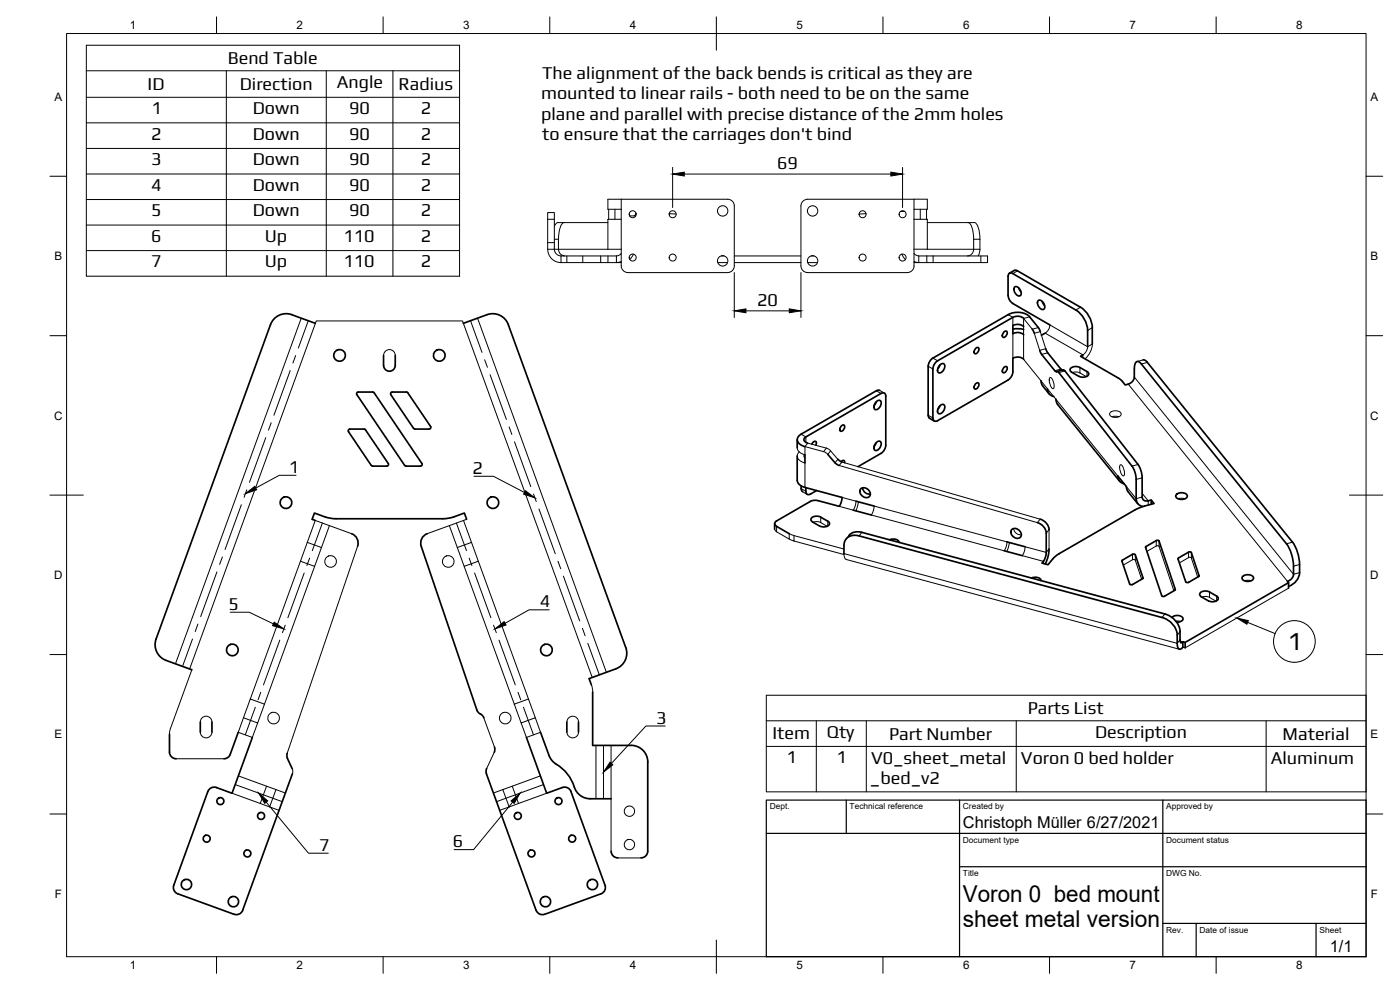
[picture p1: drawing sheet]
<svg xmlns="http://www.w3.org/2000/svg" width="420mm" height="297mm" viewBox="0 0 420 297" stroke-linecap="round" stroke-linejoin="round" font-family="sans-serif">
<!-- layer: Visible -->
<g fill="none" stroke="#000" stroke-width=".3">
<path d="M164.4 63.8h2v11h-2zM164.4 74.8a4 4 0 0 0 4 4h18M166.4 74.8a2 2 0 0 0 2 2M168.4 76.8h16.6v2l1.4-.3M169.3 66.8a3.2 3.2 0 0 0-1.5 3l-.1 1a9.9 9.9 0 0 0 .2 5 1.85 1.85 0 0 0 1.6 1M182.4 66.8h-14.9l-.6 .3-.5 .8M182.7 62.8v3M184.6 62.8v3M186.4 76.1l-.6 .5-.8 .2M188.9 64.8h1.9M188.9 64.8h.1M190.1 76.2l-1.1 1.6"/>
<path d="M190.9 63.9l-.6 .9M200.8 64.1l2.1 .1M215.4 78.8h2.9M216.5 76.8h.8M220.4 61.8v18a2 2 0 0 1-2 2h-30M220.4 78.8h20M220.4 76.8h20M220.4 61.8a2 2 0 0 0-2-2h-36v3h4v3h-4v9h4v5a2 2 0 0 0 2 2M240.4 61.8a2 2 0 0 1 2-2h35.9v3h-4v3h4v9h-4v5a1.96 1.96 0 0 1-2 2M240.4 61.8v18a2 2 0 0 0 2 2h29.9M242.4 78.8h2.9M243.5 76.8h.8"/>
<path d="M259.9 64.1l-2.1 .1M270.7 76.2l1.1 1.7M271.4 63.4l-1.2 .1M274.3 78.5l1.4 .3v-2h20.7v2h-22.1M274.3 76.1l.7 .5 .7 .2M276.2 62.8v3M278.1 62.8v3M278.3 66.8h14.1a3.2 3.2 0 0 1 1.6 3l.1 5.4-.5 1.6M290.5 66.8a3.2 3.2 0 0 1 1.6 3l.1 1a9.8 9.8 0 0 1-.2 5 1.85 1.85 0 0 1-1.7 1M94.7 97l.2-.7h43.9l.3 .7M307.2 95.6l2.6 3.2M307.2 98v2.4"/>
<path d="M310.4 100l1.6 5.1M312.2 99.5l1.6 5.1M315.1 97.5l-.4 1.4-1 1M115.1 106.6a1.75 1.75 0 0 1 1.8-1.7 1.75 1.75 0 0 1 1.7 1.7M264 117.1l1.4 .8M307.2 107.8l5.2 6.4M314.3 116.7l2.6 3.1M315 113.4l.2-.2a2.82 2.82 0 0 1 .9 3.4 3 3 0 0 1-1.1-3.2zM321.8 111.8l.9-.2a4.8 4.8 0 0 1 3.3 1.4M326.4 104l-.4 1.4-1 1.1M327.8 103.2l-.4 2.1-.8 1.3-1 1M343 108l-1.8 .5"/>
<path d="M239.3 134.4l.1 .5 .5 .7 1.7 .8M239.9 135.6l-.6 .9 .1 1 .7 .7 1.5 .7M241.4 136.4l-.1 .5 .3 .5M241.6 134l5.6 1.5 1.3 .8M242.4 133l5.6 1.4 1.3 .9M249.3 135.3l2.1 2.5M251.8 139.7l59.5 17.1M252.7 138.6l59.5 17.2M333.2 123.8a2.28 2.28 0 0 1 3.3 .3 1.51 1.51 0 0 1-2 1.1 1.05 1.05 0 0 1-1.2-.3 1.05 1.05 0 0 1-.1-1.1zM333.7 125.1l1.3-.2 .8 .2M336.2 139.5l.1-.1a2.82 2.82 0 0 1 .9 3.4 3 3 0 0 1-1-3.3zM94.6 156.2l10.9 3.9"/>
<path d="M140 155.8l-11.8 4.3M232.5 158.7l.6 .8M233.1 159.6l4.1 2.3 1.1 .4M240.8 147.5l1.5 .8M244.1 156.7l.9-.2a4.7 4.7 0 0 1 3.2 1.4M256.9 150.4l-.3 1.6-.5 1.1M257.6 150.6l-.7 2.7M262.3 151.8l-.2 1.4-.6 1.3M304.2 158.6a2.09 2.09 0 0 0 2.3 1.8M314.8 158.9v5.8M353.6 149.7l1.2-.2 .8 .2M92.2 162.7l4.3 1.6-2.1 5.6-4.2-1.5z"/>
<path d="M107.3 163.9l-21.1 62.2M137.2 164.3l4.3-1.6 2.1 5.7-4.3 1.5zM236.9 160.1l1.4 .6 15 4M238.3 162.3l15 4.1M253.3 166.1l.2 1.4 .4 .3 100 27M254.8 160.7l-.9 1M302.2 162.6l-.3 1.6-.5 1.1M302.9 162.8l-.7 2.7M307.6 164l-.2 1.5-.6 1.2M340.7 168.1l-.3-.2h-.5l-2.8 1.7M340.7 168.1l1.9 5.7M347 163.8l-2.8 1.6"/>
<path d="M347 163.8l.5-.1 .4 .3M347.9 164l4.4 13.3M353.9 168.9l2.8-1.6h.8l2 5.9M360.7 179.2l1-.2a4.8 4.8 0 0 1 3.2 1.4M373.4 174.3l1.3-.2 .8 .2M386.7 176.5l-31 17.9-.7-.2M352.9 186.3l1.4 .2M57.6 201l-6.4 17.5-.3 1.8M60.1 219.6a1.75 1.75 0 0 0 1.8 1.8 1.75 1.75 0 0 0 1.7-1.8M60.1 216.6a1.75 1.75 0 0 1 1.8-1.7 1.75 1.75 0 0 1 1.7 1.7M71.5 219.7l4.2 1.6M75.1 209.7l4.3 1.6-2.1 5.6-4.2-1.5z"/>
<path d="M144.1 214.2l.1 .1M145.2 215.4l3.2 8.8M154.3 211.3l4.3-1.6 2.1 5.7-4.3 1.5zM162.2 219.7l-4.2 1.6M170.1 219.6a1.75 1.75 0 0 0 1.8 1.8 1.75 1.75 0 0 0 1.7-1.8M170.1 216.6a1.75 1.75 0 0 1 1.8-1.7 1.75 1.75 0 0 1 1.7 1.7M177.5 205.5l.4 2.1M52.9 227.7h14.3M80 235.9l2.8 1-1.9 5.2-2.8-1zM87.7 230.6l.2 .7-.1 .8M148.3 225.7l-2.3 4.9M150.9 236.9l2.8-1 1.9 5.2-2.8 1z"/>
<path d="M183.4 239.7v15.7M185.4 257.4h7"/>
<circle cx="189.9" cy="64.3" r="1.05"/>
<circle cx="189.9" cy="77.3" r="1.05"/>
<circle cx="201.9" cy="64.3" r="1.05"/>
<circle cx="201.9" cy="77.3" r="1.05"/>
<circle cx="216.9" cy="78.3" r="1.56"/>
<circle cx="216.9" cy="63.3" r="1.56"/>
<circle cx="243.9" cy="78.3" r="1.56"/>
<circle cx="243.9" cy="63.3" r="1.56"/>
<circle cx="258.9" cy="64.3" r="1.05"/>
<circle cx="258.9" cy="77.3" r="1.05"/>
<circle cx="270.9" cy="77.3" r="1.05"/>
<circle cx="270.9" cy="64.3" r="1.05"/>
<circle cx="99.2" cy="168.5" r="1.75"/>
<circle cx="134.5" cy="168.5" r="1.75"/>
<circle cx="82.1" cy="215.5" r="1.75"/>
<circle cx="151.6" cy="215.5" r="1.75"/>
<circle cx="188.9" cy="253.4" r="1.56"/>
<circle cx="188.9" cy="243.4" r="1.56"/>
</g>
<g fill="none" stroke="#000" stroke-width=".51">
<path d="M87.6 94.4l7.1 2.6M87.6 94.4a5 5 0 0 0-6.4 3l-34.4 94.3a5 5 0 0 0 3 6.4l7.8 2.9M146.1 94.4l-7 2.6M146.1 94.4a5 5 0 0 1 6.5 3l35.2 96.9a5 5 0 0 1-3 6.4l-8 2.9 .7 1.9M301.3 99.7l.8-.3a1.21 1.21 0 0 1-1.1 1.8 1.05 1.05 0 0 1 .3-1.5zM302.9 82l1.7-.9 .8 .2 18.9 10.9a7.7 7.7 0 0 1 3.5 6.1M304 97.7v2.4M304 95.2l-22.6 13.1M304 97.7a2.93 2.93 0 0 1 3.2 .3M304 95.2a2.93 2.93 0 0 1 3.2 .3M304 98.8l1.6-.2 1.6 .3M304.5 86.1a1.73 1.73 0 0 1 1.9 2.3 .94 .94 0 0 1-.9 .4 .94 .94 0 0 1-.8-.8l-.4-1.2z"/>
<path d="M305.7 86.4l.7 1.1M309.8 98.8l.6 1.2M311.6 90.2a1.73 1.73 0 0 1 1.9 2.3 .94 .94 0 0 1-1 .3 .94 .94 0 0 1-.7-.7l-.4-1.3zM312.2 99.5l-.6-1.2-2.6-3.2a5.7 5.7 0 0 0-6.4-.7l-22.6 13-.7 .7-.5 .8-.2 1v14.7M312.8 90.5l.7 1.1M313.7 100l-1.2 .6M315.1 97.5l-11.1-6.4-.7-.7-.6-.9-.1-.9-.1-5.7a.88 .88 0 0 1 .5-.9 .88 .88 0 0 1 1 .1l18.9 10.9a7.7 7.7 0 0 1 3.5 6.1M326.4 99.1v4.9M327.8 98.3v4.9M115.1 106.6v3a1.75 1.75 0 0 0 1.8 1.8 1.75 1.75 0 0 0 1.7-1.8v-3M117.4 117.8l4.9-.1 6.9 10.2-.1 .7-4.6 .1-.4-.2-6.8-10.1zM264 117.1l-1 .1-22.6 13.1a1.85 1.85 0 0 0-1.1 2 1.85 1.85 0 0 0 1.7 1.5l.6 .2"/>
<path d="M280 110.7v14.7a.86 .86 0 0 0 .4 .9 .86 .86 0 0 0 1-.1M281.4 108.2l-1 1.1-.4 1.4M282.1 109.5l-.7 1.1M282.1 109.5a.8 .8 0 0 1 1.4 0 2.02 2.02 0 0 1-1.7 2.4 1.48 1.48 0 0 1 .3-2.4zM292.8 104.6l.8-.3a1.21 1.21 0 0 1-1.1 1.8 1.05 1.05 0 0 1 .3-1.5zM292.8 115.2l.8-.3a1.21 1.21 0 0 1-1.1 1.8 1.05 1.05 0 0 1 .3-1.5zM301.3 110.3l.8-.3a1.21 1.21 0 0 1-1.1 1.8 1.05 1.05 0 0 1 .3-1.5zM302.6 114l-21.2 12.2M304 107.5v4.1M304 111.5l-.4 1.4-1 1.1M304 107.5a2.93 2.93 0 0 1 3.2 .3M304 100.1a2.93 2.93 0 0 1 3.2 .3"/>
<path d="M312 105.1l.6 1.2 4 4.9 .6 .3M312.4 114.2l.3 1.2 2.2 2.8M313.8 104.6l.6 1.3 4.4 5.1M314.4 116.6a2.31 2.31 0 0 0 1.9 2.4M316.9 119.8l.5 1.5M317.2 111.5l.6 .3M317.8 111.8l22.2 28.5 .9 2.9 .1 6.4a2.35 2.35 0 0 0 2 2.4M319.6 111.3l21.9 28.1M319.6 111.3l-.5-.3-1.9 .5M321.3 110.5l1.3-.5a5 5 0 0 1 3.6 1.5 .75 .75 0 0 1 .5 .7 .75 .75 0 0 1-.5 .7l-.9 .3a5 5 0 0 1-3.7-1.5 .72 .72 0 0 1-.3-1.2zM325 106.5l-.7 .4 11.3 6.5 1.3 1.1M342.5 109.2l43.6 54"/>
<path d="M342.5 109.2l-.4-.5-.9-.2a2.22 2.22 0 0 0-.8 2.2v2.4l-.5 1.3-.8 .7-1.4 .4-.9-1M343 108l.7 .1 .6 .6M344.3 108.7l43.6 54a12.2 12.2 0 0 1 2.1 6.7M111.8 139.9h4.3M116.5 139.1v.5l-.4 .2M116.5 139.1l-6.9-10.3-4.9 .1-.1 .6 6.8 10.1 .4 .2M126.6 139.1v.5l-.4 .3-4.4-.1-.4-.2M126.6 139.1l-14.3-21.3-.4-.2-4.7 .2-.1 .6 14.3 21.2M239.2 136.8l.1 7.3a2.63 2.63 0 0 0 2.3 2.1l11.1 3.1-.4 1.9-.4 .7-6.4-1.7-1.9 .1-10.5 6M239.2 131.9v2.5M241.6 136.4v2.5M242.4 133a.98 .98 0 0 1-1.1-.7 .98 .98 0 0 1 .5-1.2l23.1-13.2a.83 .83 0 0 1 .9 1v14.7l-.2 .9-.5 .9-.7 .6-6.9 4"/>
<path d="M243.6 133.3a.73 .73 0 0 1 .5-.8 .73 .73 0 0 1 .9 .3l-.2 .8M248.4 136.3l2.5 2.8 1 .6M251.5 137.8l1.2 .8M252.4 138.5a.64 .64 0 0 1 1-.2l.1 .6M252.5 127.8l.8-.3a1.21 1.21 0 0 1-1.1 1.9 1.05 1.05 0 0 1 .3-1.6zM263 132.8l-.7 1.1M263 120.6l-.7 1.1M263 132.8a.8 .8 0 0 1 1.4 0 2.02 2.02 0 0 1-1.7 2.4 1.48 1.48 0 0 1 .3-2.4zM263 120.5a.8 .8 0 0 1 1.4 0 2.02 2.02 0 0 1-1.7 2.4 1.48 1.48 0 0 1 .3-2.4zM278.6 124.6l.2 .7 1.6 1M282.1 121.8l-.7 1.1M282.1 121.7a.8 .8 0 0 1 1.4 0 2.02 2.02 0 0 1-1.7 2.4 1.48 1.48 0 0 1 .3-2.4z"/>
<path d="M317.4 121.3l18.6 23M341.5 139.4l.8 1.5 .5 2.4M97.4 155.1l-3-1.2-.7 1.9 .9 .4M97.4 155l1.7 .5 1.7 .1h32.1l1.7-.1 1.7-.5M136.3 155.1l3.1-1.2 .6 1.9M232.5 157.1v1.6M233.1 157.9l3.8 2.2M233.1 156.3a.86 .86 0 0 0-.6 .8 .86 .86 0 0 0 .6 .8M240.4 145.8l.1 1.1 .4 .6M241.9 146.3l-.1 1.1a.86 .86 0 0 0 .5 .9 .86 .86 0 0 0 1-.1l1.8-1M246 157.8l1.5 .3a1.05 1.05 0 0 0 1.1-.3 1.05 1.05 0 0 0 .2-1.2l-.4-.2a4.8 4.8 0 0 0-3.6-1.5 1.05 1.05 0 0 0-1.1 .3 1.05 1.05 0 0 0-.2 1.1l2.5 1.5M256.1 153.1l5.4 1.4"/>
<path d="M256.9 150.4l5.4 1.4M258.3 146.6a1.82 1.82 0 0 1 2.2 .3 1.82 1.82 0 0 1 .4 2.1 1.82 1.82 0 0 1-2.2-.2 1.82 1.82 0 0 1-.4-2.2zM258.7 159.7l90.9 24.5a6.4 6.4 0 0 1 4.5 7.8l.3 .8 .6-.2M258.7 159.7l-2-.1-1.1 .4-.8 .7M258.9 146.4a2.09 2.09 0 0 0 2.3 1.9M303.7 158.9a1.82 1.82 0 0 1 2.1 .2 1.82 1.82 0 0 1 .4 2.1 1.82 1.82 0 0 1-2.1-.2 1.82 1.82 0 0 1-.4-2.1zM311.3 156.8l1.7 1a3.2 3.2 0 0 1 1 2.2v6.2l-.4 1.5-.9 1.3 1.8 .4 1.4-1.6M312.2 155.8l1.7 1a3.2 3.2 0 0 1 .9 2.1M335.5 142.8l2.5 3.1 .3 1.2 3.2 4.1M335.5 142.8a2.31 2.31 0 0 0 1.9 2.4M340.6 153l-22.7 13.1-2 1.6M342.8 143.4v5.7a1.28 1.28 0 0 0 1.8 1.2l.9-.3 .9 1.1-4 1.1-1.8 .8"/>
<path d="M345.5 150v1.3M353 148.4a2.28 2.28 0 0 1 3.3 .3 1.51 1.51 0 0 1-2 1.1 1.05 1.05 0 0 1-1.1-.3 1.05 1.05 0 0 1-.2-1.1zM105.5 160.1a2.99 2.99 0 0 1 1.8 3.8M128.2 160.1a2.99 2.99 0 0 0-1.8 3.8l16.7 49.2 .4 .6 .6 .5M253.3 166.1a4.9 4.9 0 0 1 1-4.8 3.8 3.8 0 0 1 3.5-.5l91 24.5a6.1 6.1 0 0 1 4.5 5.3v3l.5 1.2h.5l.7-.6v-1.6M266.9 162a2.15 2.15 0 0 1 2.9 .7M301.4 165.3l5.4 1.4M302.2 162.6l5.4 1.4M309.6 173.4a2.15 2.15 0 0 1 2.8 .8M314.8 164.7l-.2 2-.9 2.5M339.9 175.4h-.5l-.4-.2-2.3-6.9 3.5-2.1 .5 .3 2.3 6.9-3.1 2M343.9 164l-.1 .2 4.9 14.5 .7 .2 3.3-2-4.8-14.5-.4-.3-.5 .1-3.1 1.8"/>
<path d="M353.7 167.4l3-1.7h.8l2.4 7.2-3.2 1.8h-.8l-2.3-7zM360.5 179.1l2.1 1.2M360.5 179a.75 .75 0 0 1-.5-.7 .75 .75 0 0 1 .5-.7l1-.3a4.9 4.9 0 0 1 3.6 1.5 .75 .75 0 0 1 .5 .8 .75 .75 0 0 1-.5 .7l-.9 .2-1.5-.2M372.9 173a2.28 2.28 0 0 1 3.3 .3 1.51 1.51 0 0 1-2 1.1 1.05 1.05 0 0 1-1.1-.3 1.05 1.05 0 0 1-.2-1.1zM386.1 163.1a12.2 12.2 0 0 1 2.1 6.8v2.4M386.7 174.8v1.7M388.2 172.3l-.5 1.3-1.3 .8 .3 .4-31 18-.7-.2M390 169.4a5.9 5.9 0 0 1-.9 4.9l-1.1 1-1.3 .6M351.7 185.3a2.25 2.25 0 0 1 3.3 .3 1.53 1.53 0 0 1-1.9 1.1M355.7 192.8v1.6M60.1 216.6v3.1M63.6 216.6v3.1"/>
<path d="M71.5 219.7l-2.4 6.6a2 2 0 0 1-1.9 1.4M144.2 214.3l1 1.1M162.2 219.7l2.6 7M170.1 216.6v3.1M173.6 216.6v3.1M177.9 207.7v16h11.5M50.9 220.3v5.4a2 2 0 0 0 2 2M62.4 237.5l-10.3 28.1a2 2 0 0 0 1.2 2.6l17 6.1M75.7 221.3l-6.1 16.7-4.6-1.7a2 2 0 0 0-2.6 1.2M86.2 226l-.1 1.2 1.6 3.4M87.8 232.1l-15 41M146 232.1l14.9 41"/>
<path d="M146 230.6l-.1 .7 .1 .8M148.4 224.2l.1 .7-.2 .8M158 221.3l6.1 16.7 4.7-1.7M164.8 226.7a7.2 7.2 0 0 0 3.6 3.6 12.9 12.9 0 0 1 4.2 6.6 5 5 0 0 0 4.5 2.8h6.3M168.8 236.3a1.99 1.99 0 0 1 2.5 1.2l10.3 28.1a2 2 0 0 1-1.2 2.6l-16.9 6.1a2.03 2.03 0 0 1-2.6-1.2M189.4 223.6a5 5 0 0 1 5 5M194.4 228.6v26.8a2 2 0 0 1-2 2M183.4 255.4a2 2 0 0 0 2 2M72.8 273.1a2 2 0 0 1-2.5 1.2"/>
<circle cx="101.9" cy="106.6" r="1.75"/>
<circle cx="131.8" cy="106.6" r="1.75"/>
<circle cx="85.8" cy="150.8" r="1.75"/>
<circle cx="147.9" cy="150.8" r="1.75"/>
<circle cx="69.7" cy="195" r="1.75"/>
<circle cx="164" cy="195" r="1.75"/>
<circle cx="62" cy="251.6" r="1.05"/>
<circle cx="66.1" cy="240.4" r="1.05"/>
<circle cx="74.2" cy="256.1" r="1.05"/>
<circle cx="78.3" cy="244.8" r="1.05"/>
<circle cx="155.4" cy="244.8" r="1.05"/>
<circle cx="159.5" cy="256.1" r="1.05"/>
<circle cx="167.6" cy="240.4" r="1.05"/>
<circle cx="171.7" cy="251.6" r="1.05"/>
<circle cx="56" cy="265.4" r="1.56"/>
<circle cx="70.1" cy="270.5" r="1.56"/>
<circle cx="163.7" cy="270.5" r="1.56"/>
<circle cx="177.8" cy="265.4" r="1.56"/>
</g>
<!-- layer: Visible Narrow -->
<g fill="none" stroke="#000" stroke-width=".3">
<path d="M186.4 59.8v3M274.3 59.8v3M164.4 72.8h2M164.4 65.8h2M166.4 74.8h16M166.4 71.8h1.2M168.4 76.8v2M170.1 76.8v2M174.9 76.8v2M180.3 76.8v2M182.5 76.8v2M186.4 65.8v9"/>
<path d="M190.7 64.2h.2M190.8 64.2h.1M274.3 65.8v9M278.2 76.8v2M278.3 74.8h15.8M280 76.8v2M292.2 71.8h1.9M294.4 76.8v2M90.4 95.5l-37.7 103.7M94.7 97l-37.8 103.7M139.1 97l38.6 106.3M143.3 95.5l38.7 106.2"/>
<path d="M302.6 94.4l1.4 .8v2.5M305.4 81.3l-1.4 .8M309 95.1l-1.8 .5v2.4M311.6 98.3l-1.8 .5M312.2 99.5l-1.8 .5M313.7 100l11.3 6.5v.8M315.1 97.5l11.3 6.5 1.4-.8M324.3 92.2l-1.4 .8M327.8 98.3l-1.4 .8M263 117.2l1.4 .9M278.6 109.9l1.4 .8M280 107.4l1.4 .9"/>
<path d="M304 100.1v7.4M307.2 100.4v7.4M312.4 114.2l1.9 2.5M313.8 104.6l-1.8 .5M314.4 105.9l-1.8 .4M316.9 119.8l18.6 23M318.4 110.8l-1.8 .4M319.6 111.3l-1.8 .5M324.1 110.3v1.6M326.2 111.5v1.4M338.6 115.3l47.8 59.1M340.4 113.1l47.8 59.2 1.8-.5"/>
<path d="M344.3 108.7l-1.8 .5M240.4 130.3l1.5 .8v1.6M241.6 138.9v7.3M242.4 133l-.8 1v2.4M248 134.5l-.8 1M249.3 135.3l-.9 1M251.4 137.8l-.8 1.1M252.7 138.6l-.9 1.1M278.6 124.6l1.4 .8M341.5 139.4l-1.8 .5M94.6 156.2l-2.4 6.5M98.9 157.7l-2.4 6.6"/>
<path d="M134.9 157.7l2.3 6.6M139.1 156.2l2.4 6.5M233.1 157.9v1.7M240.4 146.6l1.5 .8M246.3 155.2v1.6M248.4 156.4v1.4M251.9 151.9l4.2 1.2M252.7 149.3l4.2 1.1M258.7 159.7l-.9 1.1M261.5 154.5l39.9 10.8M262.3 151.8l39.9 10.8M312.2 155.8l-.9 1"/>
<path d="M314.8 158.9l-.8 1.1M338 146l3 3.6 1.8-.5M342.8 143.4l-1.8 .5M342.8 148l1.8 2.3v1.2M90.2 168.4l-15.1 41.3M94.4 169.9l-15 41.4M139.3 169.9l15 41.4M143.6 168.4l15 41.3M236.9 160.1v1.7M238.3 160.7v1.6M253.3 166.1l100 26.9 .8-1M306.8 166.7l6.3 1.7v.7"/>
<path d="M307.6 164l6.4 1.7 .8-1M336.8 168.1v.6M339.9 166.3v1.6M340.7 166.5v1.6M343 173.4v.1M343.9 164v.6M347 162.2v1.6M347.9 162.4v1.6M352.7 176.9v.1M353.7 167.4v.7M356.7 165.7v1.6M357.5 165.8v1.7"/>
<path d="M359.9 172.7v.1M363 177.6v1.7M365.1 178.8v1.5M387.9 162.7l-1.8 .5M390 169.4l-1.8 .5M349.6 184.2l-.8 1.1M354.1 189.5l-.8 1.1M354.2 192.3l.8 .3M73.1 215.4l-1.6 4.3M77.3 216.9l-1.6 4.4M156.4 216.9l1.6 4.4M160.7 215.4l1.5 4.3"/>
<path d="M69.6 238l8.5 3.1M71.5 232.8l8.5 3.1M82.8 236.9l2.8 1M150.9 236.9l-2.8 1M162.2 232.8l-8.5 3.1M164.1 238l-8.5 3.1M178.9 223.7v16M183.4 223.7v16M80.9 242.1l2.8 1M152.8 242.1l-2.8 1"/>
</g>
<!-- layer: Center Lines -->
<g fill="none" stroke="#000" stroke-width=".3">
<path d="M92.5 96.2l-3 8.2M141.2 96.2l3.5 9.5M87.1 111.2l-4.9 13.4M88.7 106.7l-.8 2.2M145.5 108l.8 2.2M147.1 112.4l4.9 13.5M79.8 131.3l-4.9 13.4M81.4 126.8l-.8 2.3M152.8 128.1l.8 2.3M154.4 132.6l4.9 13.4M72.4 151.5l-4.9 13.4M74.1 147l-.8 2.2"/>
<path d="M96.8 156.9l-3.1 8.3M137 156.9l3 8.3M160.1 148.2l.8 2.3M161.8 152.7l4.8 13.4M65.1 171.6l-4.9 13.4M66.7 167.1l-.8 2.2M91.3 171.9l-4.9 13.4M92.9 167.5l-.8 2.2M140.8 167.5l.8 2.2M142.4 171.9l4.9 13.4M167.4 168.4l.9 2.2M169.1 172.9l4.9 13.4"/>
<path d="M57.8 191.7l-3 8.2M59.4 187.2l-.8 2.3M84 192.1l-4.9 13.4M85.6 187.6l-.8 2.2M148.1 187.6l.8 2.2M149.8 192.1l4.8 13.4M174.8 188.5l.8 2.3M176.4 193l3.5 9.5M76.6 212.2l-3 8.3M78.3 207.7l-.9 2.3M155.5 207.7l.8 2.3M157.1 212.2l3 8.3"/>
<path d="M70.6 235.4l14.1 5.1M163.1 235.4l-14.1 5.1M181.1 223.7v16"/>
</g>
<!-- layer: TitleBlock -->
<path d="M230 240.1h180v46.9h-180zM230 250h180M254 240.1v9.9M288 240.1v46.9M349 240.1v46.9M288 260.1h122M349 277.1h61M359 277.1v9.9M395 277.1v9.9" fill="none" stroke="#000" stroke-width=".36"/>
<!-- layer: BOM -->
<g fill="none" stroke="#000" stroke-width=".3">
<path d="M25.9 13.6h112v69.3h-112zM25.9 21.2h112M25.9 29.2h112M25.9 36.9h112M67.9 21.2v61.7M97.9 21.2v61.7M117.9 21.2v61.7M25.9 44.5h112M25.9 52.2h112M25.9 59.9h112M25.9 67.5h112M25.9 75.2h112"/>
<path d="M374.4 186.7l8.3 3.4M230 208.6h180v29h-180zM230 216.3h180M245 216.3v21.3M260 216.3v21.3M305 216.3v21.3M380 216.3v21.3M230 224h180"/>
<circle cx="388.5" cy="192.5" r="6.3"/>
</g>
<!-- layer: 0 -->
<path d="M73.7 148.1l2.8-2.2 .5 1zM157.7 147.2l2.8 2.2-3.4-1.1zM82.3 186.7l2.9 2-3.4-1zM148.5 188.7l2.8-2.2 .6 1zM183.1 228.7l.8 .8-2.8 2.2zM77.6 238l2.7 2.3-.9 .7zM153.4 240.3l2.7-2.3-1.8 3.1z" fill="#000" stroke="#000" stroke-width=".3"/>
<path d="M88.9 142.6h-5.1l-7 3.8M142.2 142.9h5.9l9.3 4.9M69.1 183.7h5.7l7.2 3.5M164.8 183h-6l-7.2 4M199.6 217.8h-5.8l-10.3 11.3M79.9 240.7l12.7 15.3h5.9M153.9 240.7l-11.8 14.2h-5.8" fill="none" stroke="#000" stroke-width=".3"/>
<!-- layer: Border -->
<g fill="none" stroke="#000" stroke-width=".3">
<path d="M20 10.1h390v276.9h-390zM65 5.1v5M115 5.1v5M165 5.1v5M215 5.1v10M265 5.1v5M315 5.1v5M365 5.1v5M15 52.9h5M410 52.9h5M15 100.7h5M410 100.7h5"/>
<path d="M15 148.6h10M405 148.6h10M15 196.4h5M410 196.4h5M15 244.2h5M410 244.2h5M65 287v5M115 287v5M165 287v5M215 282.1v9.9M265 287v5M315 287v5"/>
<path d="M365 287v5"/>
</g>
<!-- layer: BOM -->
<path d="M371.2 185.4l3.4 .8-.4 1.1z" fill="#000" stroke="#000" stroke-width=".3"/>
<!-- layer: Dimensions -->
<path d="M201.9 50.2v12.1M205.4 52.2h62M270.9 50.2v12.1M220.4 81.8v13.5M223.9 93.3h13M240.4 81.8v13.5" fill="none" stroke="#000" stroke-width=".3"/>
<path d="M201.9 52.2l3.5-.5v1.1zM267.4 51.7l3.5 .5-3.5 .6zM220.4 93.3l3.5-.6v1.1zM236.9 92.7l3.5 .6-3.5 .5z" fill="#000" stroke="#000" stroke-width=".3"/>
<text font-size="7.7" x="386.4" y="195">1</text>
<g font-size="7">
<text x="289" y="270.6">Voron 0 bed mount</text>
<text x="289" y="278.1">sheet metal version</text>
</g>
<g font-size="5.4">
<text x="68.3" y="19.3">Bend Table</text>
<text x="162.7" y="23.7">The alignment of the back bends is critical as they are</text>
<text x="44.3" y="27">ID</text>
<text x="71.9" y="27">Direction</text>
<text x="101.1" y="26.5">Angle</text>
<text x="119.6" y="27.1">Radius</text>
<text x="162.4" y="29.8">mounted to linear rails - both need to be on the same</text>
<text x="45.5" y="34.2">1</text>
<text x="75.9" y="34.2">Down</text>
<text x="104.8" y="34.3">90</text>
<text x="126.3" y="34.3">2</text>
<text x="162.4" y="35.9">plane and parallel with precise distance of the 2mm holes</text>
<text x="45.3" y="41.9">2</text>
<text x="75.9" y="41.9">Down</text>
<text x="104.8" y="41.9">90</text>
<text x="126.3" y="41.9">2</text>
<text x="162.8" y="42.1">to ensure that the carriages don't bind</text>
<text x="45.3" y="49.6">3</text>
<text x="75.9" y="49.5">Down</text>
<text x="104.8" y="49.6">90</text>
<text x="126.3" y="49.6">2</text>
<text x="233.2" y="50.7">69</text>
<text x="45.3" y="57.2">4</text>
<text x="75.9" y="57.2">Down</text>
<text x="104.8" y="57.3">90</text>
<text x="126.3" y="57.3">2</text>
<text x="45.3" y="64.9">5</text>
<text x="75.9" y="64.9">Down</text>
<text x="104.8" y="64.9">90</text>
<text x="126.3" y="64.9">2</text>
<text x="45.3" y="72.6">6</text>
<text x="79.5" y="72.5">Up</text>
<text x="103.1" y="72.6">110</text>
<text x="126.3" y="72.6">2</text>
<text x="45.3" y="80.2">7</text>
<text x="79.5" y="80.2">Up</text>
<text x="103.1" y="80.2">110</text>
<text x="126.3" y="80.2">2</text>
<text x="227.2" y="91.7">20</text>
<text x="86.7" y="141.9">1</text>
<text x="141.8" y="142.2">2</text>
<text x="68.6" y="183">5</text>
<text x="162" y="182.3">4</text>
<text x="308.4" y="214.2">Parts List</text>
<text x="196.9" y="217.1">3</text>
<text x="231.8" y="221.8">Item</text>
<text x="248.2" y="221.3">Qty</text>
<text x="266.8" y="222">Part Number</text>
<text x="328.6" y="221.3">Description</text>
<text x="384.9" y="222">Material</text>
<text x="236.1" y="228.9">1</text>
<text x="251.1" y="228.9">1</text>
<text x="261.4" y="229.2">V0_sheet_metal</text>
<text x="306.4" y="229.2">Voron 0 bed holder</text>
<text x="381.4" y="229.2">Aluminum</text>
<text x="261.1" y="235.3">_bed_v2</text>
<text x="95.7" y="255.3">7</text>
<text x="135.9" y="254.2">6</text>
</g>
<g font-size="4.9">
<text x="289" y="248.5">Christoph Müller 6/27/2021</text>
<text x="399.1" y="285.7">1/1</text>
</g>
<g font-size="3.5">
<text x="39" y="8.8">1</text>
<text x="89" y="8.8">2</text>
<text x="139" y="8.8">3</text>
<text x="189" y="8.8">4</text>
<text x="239" y="8.8">5</text>
<text x="289" y="8.8">6</text>
<text x="339" y="8.8">7</text>
<text x="389" y="8.8">8</text>
<text x="16.3" y="30.2">A</text>
<text x="411.3" y="30.2">A</text>
<text x="16.3" y="78">B</text>
<text x="411.3" y="78">B</text>
<text x="16.2" y="125.9">C</text>
<text x="411.2" y="125.9">C</text>
<text x="16.2" y="173.7">D</text>
<text x="411.2" y="173.7">D</text>
<text x="16.3" y="221.6">E</text>
<text x="411.3" y="221.6">E</text>
<text x="16.4" y="269.4">F</text>
<text x="411.4" y="269.4">F</text>
<text x="39" y="290.8">1</text>
<text x="89" y="290.8">2</text>
<text x="139" y="290.8">3</text>
<text x="189" y="290.8">4</text>
<text x="239" y="290.8">5</text>
<text x="289" y="290.8">6</text>
<text x="339" y="290.8">7</text>
<text x="389" y="290.8">8</text>
</g>
<g font-size="2.5">
<text x="231" y="242.9">Dept.</text>
<text x="255" y="242.9">Technical reference</text>
<text x="289" y="242.9">Created by</text>
<text x="350" y="242.9">Approved by</text>
<text x="289" y="252.8">Document type</text>
<text x="350" y="252.8">Document status</text>
<text x="289" y="262.9">Title</text>
<text x="350" y="262.9">DWG No.</text>
<text x="350" y="279.9">Rev.</text>
<text x="360" y="279.9">Date of issue</text>
<text x="396" y="279.9">Sheet</text>
</g>
</svg>
